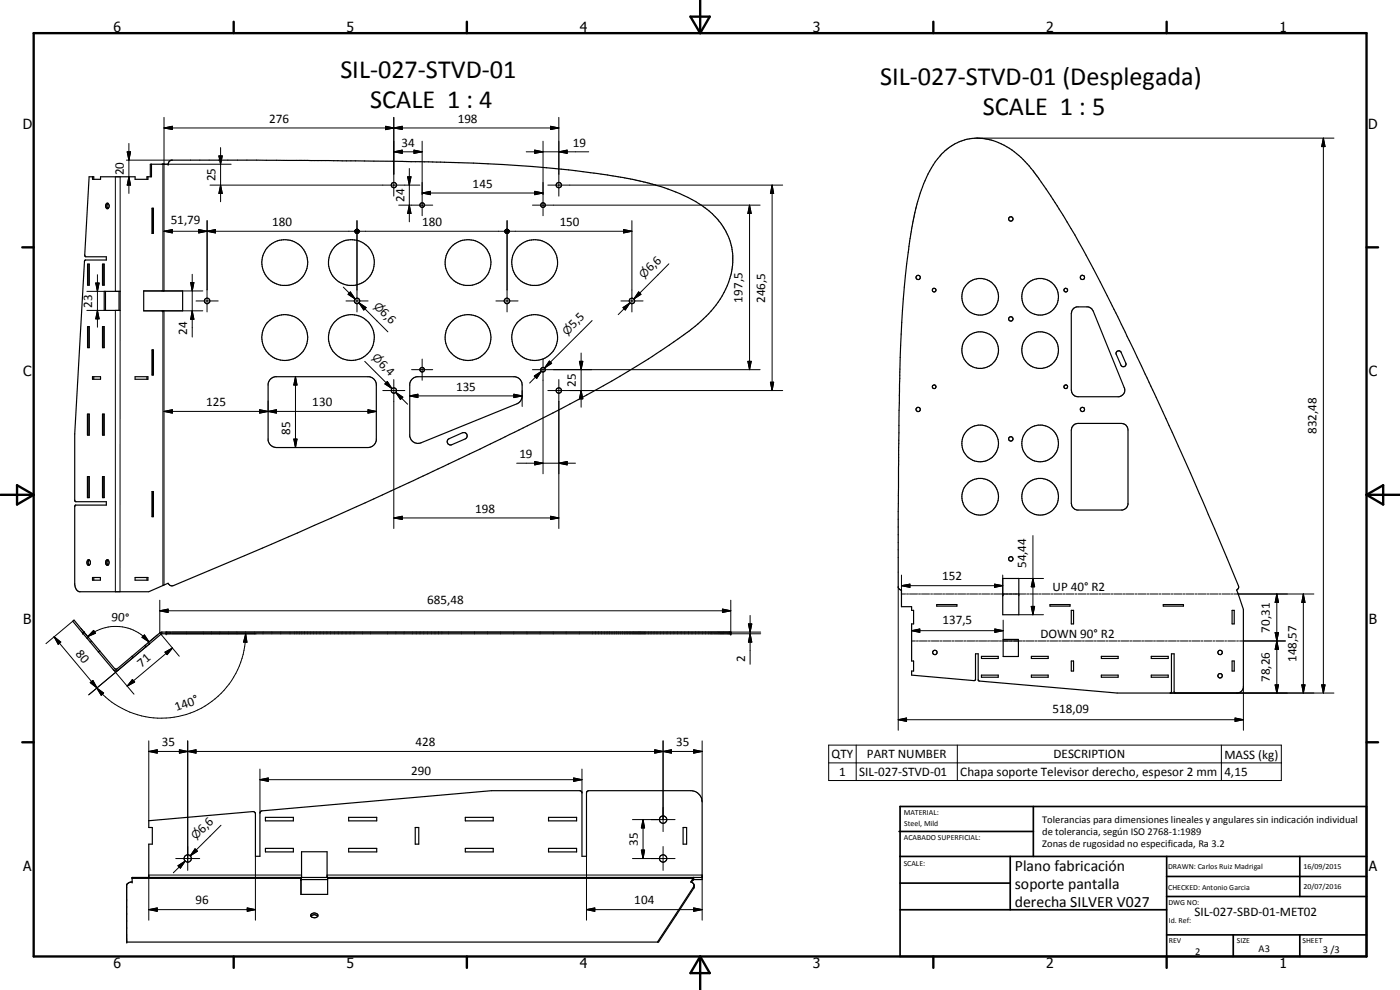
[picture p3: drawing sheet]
<svg xmlns="http://www.w3.org/2000/svg" width="420mm" height="297mm" viewBox="0 0 420 297" stroke-linecap="round" stroke-linejoin="round" font-family="sans-serif">
<g fill="none" stroke="#000" stroke-width=".35">
<path d="M27.8 53v.8h2.4v-.8h10.3v.8h3.9v-.8M45.1 53v-3.7h5.3l.4-.9 .7-.4 48.6 .2a949.6 949.6 0 0 1 59.6 1.8l10.9 1 8.8 1.1 7.5 1.2 6.3 1.3a54 54 0 0 1 17.9 7.4 19.3 19.3 0 0 1 8.8 16.7 25.4 25.4 0 0 1-9.6 17.7l-2.6 2.2a258.9 258.9 0 0 1-39.2 24l-14.1 7.1-21.4 10.3a1526.3 1526.3 0 0 1-59.6 26.7l-21.3 9h-1l-.7-.7-5.7 2.5h-20.9a2.26 2.26 0 0 1-1.4-2.1v-23.5l.2-.3h9.3v-1.1h-9.1l-.4-.3v-20l2.9-51.8 .3-.4h6.3v-1h-6.1l-.3-.2 1.2-23.8h1.4v.8M45.5 49.3v3.7h-1.4v.8M282.8 46l.4-.3a14.3 14.3 0 0 1 9.2-4.2 16.6 16.6 0 0 1 8.9 2.1 35.2 35.2 0 0 1 11.9 12.1 314.1 314.1 0 0 1 25.1 45.3l.6 1.2a1248.4 1248.4 0 0 1 22 48l10.8 25.6a.94 .94 0 0 1-.6 1.2l2.1 5.8v23.5l-.8 1.2-.9 .4h-19l-.1-11.7h-.8v11.5l-.3 .2h-16l-41.4-3.6-.3-.2v-7.9h-.8v7.8l-.4 .2-18.8-1.6v-1.3h.6v-3h-.6v-11.1h.6v-4.1h-.6v-1.1h-3.1v-5l-.6-.3-.3-.5 .3-55.3a392.1 392.1 0 0 1 2.7-45.2l1.8-11.1a44.8 44.8 0 0 1 7-16.9zM26.3 79.2h.5v6.4h-.5zM26.7 79.2v6.4M30.8 79.2h.5v6.4h-.5zM31.1 79.2v6.4M32 61.1l.1-.1a.81 .81 0 0 1 .7 .8 .81 .81 0 0 1-.7 .8l-.4-.6zM32.4 61a1.06 1.06 0 0 0 0 1.6M45.6 62.5h.4v7.5h-.4zM45.8 62.5v7.5"/>
<path d="M26.3 98h.5v6.3h-.5zM26.7 98v6.3M30.8 98h.5v6.3h-.5zM31.1 98v6.3M31.3 87.4h4.8v5.8l-4.8-.1zM31.7 87.4v5.7M35.7 87.4v5.7M43.1 87.3h11.7v6h-11.7zM322.2 92.5l1-.4h3.3l.9 .4 .7 .8 9.3 23a1.97 1.97 0 0 1-1.5 2.7h-12.4a2.02 2.02 0 0 1-2-1.9v-23.1l.1-.6zM27.8 113h2.4v.8h-2.4zM28.1 113v.8M40.5 113h3.9v.8h-3.9z"/>
<path d="M44.1 113v.8M45.6 105h.4v7.5h-.4zM45.8 105v7.5M81.1 113.9l1.5-.9h28.2a2.54 2.54 0 0 1 2.1 2.2v16.9a2.57 2.57 0 0 1-2.5 2.2h-27.4a2.57 2.57 0 0 1-2.5-2.2v-16.9zM123.6 113.9l1.5-.9h29.4a2.47 2.47 0 0 1 2.2 2.5v3.3a2.51 2.51 0 0 1-1.6 2.4l-28.7 11.6a2.5 2.5 0 0 1-3.4-1.9v-15.7zM335.2 105.4l.6-.2 .6 .3 1.5 3.4a.79 .79 0 0 1-.4 1.1 .79 .79 0 0 1-1.1-.4l-1.5-3.4zM26.2 124.2h.6v6.4h-.6zM26.7 124.2v6.4M30.8 124.2h.5v6.4h-.5zM31.1 124.2v6.4M134.4 131.9l4.4-2.1a1.01 1.01 0 0 1 1.3 .6 1.01 1.01 0 0 1-.5 1.3l-4 1.7a.99 .99 0 0 1-1.2-.3 .99 .99 0 0 1 0-1.2zM322.3 127.5l1.2-.5h13a1.94 1.94 0 0 1 2 2v22.4a2.05 2.05 0 0 1-1.6 1.6h-13.7l-.7-.2-.7-.7-.3-1.1v-22l.1-.6z"/>
<path d="M26.2 143h.6v6.3h-.6zM26.7 143v6.3M30.8 143h.5v6.3h-.5zM31.1 143v6.3M45.6 147.5h.4v7.5h-.4zM45.8 147.5v7.5M26.3 168.1l.1-.1a.81 .81 0 0 1 .8 .8 .81 .81 0 0 1-.8 .8 1.09 1.09 0 0 1-.1-1.5zM26.8 168a1.01 1.01 0 0 0 0 1.5M27.8 173.3h2.3v.8h-2.3zM28.1 173.3v.8M31.8 168.2a.55 .55 0 0 1 .8-.1 .55 .55 0 0 1 .2 .7l-.1 .4a.5 .5 0 0 1-.6 .4 .5 .5 0 0 1-.4-.6zM32.4 168a1.01 1.01 0 0 0 0 1.5"/>
<path d="M40.5 173.3h3.9v.8h-3.9zM44.1 173.3v.8M300.9 173.6h4.9v10.8h-4.9zM24.8 189.9h.1M24.8 189.9v.1M24.8 190l1.4 1.6M25.2 189.7l-3-3.6-.4 .3 3 3.5M25.2 189.7l1.3 1.6M25.2 189.7l-.4 .3M26.2 191.6l.9 1.1M26.5 191.3l-.3 .3M26.5 191.3l1 1.1"/>
<path d="M27.1 192.7l2.4 2.9M27.5 192.4l7.2 8.4 .4-.1 4.5-3.8M27.5 192.4l-.4 .3M29.5 195.6l4.5 5.4 .6 .3 .9-.2 4.4-3.8M29.9 195.3l-.4 .3M39.6 196.9l.3 .4M43.5 193.7l-3.9 3.2M43.5 193.7l.3 .4M43.8 194.1l-3.9 3.2M44.5 192.8l.4 .4M44.9 193.2l-1.1 .9M44.9 193.2l3.7-3h170.7v-.5h-170.7l-.6 .2-4.5 3.8"/>
<path d="M49.9 189.7v.5M281.1 181.4h6.1v.5h-6.1zM294.5 196.9h5.1v.7h-5.1zM301.1 191.9h4.5v5.1h-4.5zM309.5 196.9h5.1v.7h-5.1zM315.1 181.4h6v.5h-6zM321.5 198.3h.7v3h-.7zM321.5 183.1h.7v4.1h-.7zM330.5 196.9h5.1v.7h-5.1zM345.5 196.9h5.1v.7h-5.1zM349.1 181.4h6.1v.5h-6.1zM369.8 198.3h.6v3h-.6z"/>
<path d="M369.8 183.1h.6v4.1h-.6zM294.5 202.6h5.1v.6h-5.1zM309.5 202.6h5.1v.6h-5.1zM330.5 202.6h5.1v.6h-5.1zM345.5 202.6h5.1v.6h-5.1zM79.7 245.2h8.3v1.1h-8.3zM79.7 254.6h8.3v1h-8.3zM104.6 245.2h8.5v1.1h-8.5zM104.6 254.6h8.5v1h-8.5zM124.6 248.3h1.1v5h-1.1zM139.6 245.2h8.4v1.1h-8.4zM139.6 254.6h8.4v1h-8.4z"/>
<path d="M164.6 245.2h8.4v1.1h-8.4zM164.6 254.6h8.4v1h-8.4zM205 248.3h1.1v5h-1.1zM44.7 263.3v-10h1v-5h-1v-2l31.4-2.8 .6 .5v12.9h1.3v-12.9l.3-.6 .3-.1 68.9-6.1h26.5l.7 .5v19.2h1.3v-19l.2-.5 .5-.2h30.6a3.4 3.4 0 0 1 3.4 3.4v23.3h-2.6l-.1 .2M90.3 263.3v5.1h8v-5.1M90.3 263.9h8M90.5 263.3v-7.7h7.7v7.7M93.3 274.9a1.38 1.38 0 0 1 2.1 0M93.4 274.3a1.2 1.2 0 0 1 2 .4 1.16 1.16 0 0 1-1.2 .7 1.16 1.16 0 0 1-1-.9zM208 263.6l-.7 1 .2 .1M208 264.1l-.5 .6M208 263.6v.5"/>
<path d="M208.1 263.3l-.1 .3M208.2 263.3v.6M208.3 265.7l-11 17M210.7 263.3h-171v1.3l-.9 .2-.6 .4-.2 .4v17.1h159.6l10.6-16.2 .1-1-.8-.8"/>
<circle cx="118.2" cy="55.5" r=".79"/>
<circle cx="167.7" cy="55.5" r=".8"/>
<circle cx="85.4" cy="78.8" r="6.9"/>
<circle cx="105.5" cy="78.8" r="6.9"/>
<circle cx="126.7" cy="61.5" r=".68"/>
<circle cx="140.4" cy="78.8" r="6.9"/>
<circle cx="160.5" cy="78.8" r="6.9"/>
<circle cx="163" cy="61.6" r=".7"/>
<circle cx="303.4" cy="65.7" r=".66"/>
<circle cx="62.2" cy="90.3" r=".83"/>
<circle cx="107.2" cy="90.3" r=".82"/>
<circle cx="152.2" cy="90.3" r=".83"/>
<circle cx="189.7" cy="90.3" r=".83"/>
<circle cx="275.6" cy="83.3" r=".64"/>
<circle cx="280.3" cy="87" r=".56"/>
<circle cx="294.1" cy="89.1" r="5.5"/>
<circle cx="303.4" cy="95.7" r=".66"/>
<circle cx="312.2" cy="89.1" r="5.5"/>
<circle cx="319.9" cy="87" r=".55"/>
<circle cx="324.9" cy="83.2" r=".66"/>
<circle cx="85.4" cy="101.3" r="6.9"/>
<circle cx="105.4" cy="101.3" r="6.9"/>
<circle cx="118.2" cy="117.2" r=".81"/>
<circle cx="126.7" cy="110.9" r=".68"/>
<circle cx="140.5" cy="101.3" r="6.9"/>
<circle cx="160.4" cy="101.3" r="6.9"/>
<circle cx="163" cy="110.9" r=".71"/>
<circle cx="167.7" cy="117.2" r=".81"/>
<circle cx="280.3" cy="116" r=".55"/>
<circle cx="294.2" cy="105" r="5.5"/>
<circle cx="312.2" cy="105" r="5.5"/>
<circle cx="319.9" cy="116" r=".56"/>
<circle cx="275.6" cy="122.9" r=".64"/>
<circle cx="294.1" cy="133" r="5.5"/>
<circle cx="303.4" cy="131.7" r=".65"/>
<circle cx="312.2" cy="133.1" r="5.5"/>
<circle cx="324.9" cy="122.9" r=".63"/>
<circle cx="294.1" cy="149" r="5.5"/>
<circle cx="312.2" cy="149" r="5.5"/>
<circle cx="303.4" cy="167.7" r=".66"/>
<circle cx="280.6" cy="195.8" r=".65"/>
<circle cx="366.2" cy="195.8" r=".65"/>
<circle cx="366.2" cy="202.8" r=".67"/>
<circle cx="56.3" cy="257.6" r="1.1"/>
<circle cx="199" cy="245.9" r="1.11"/>
<circle cx="199" cy="257.6" r="1.09"/>
</g>
<g fill="none" stroke="#000" stroke-width=".3">
<path d="M49.2 38.4l2.5-.5v1zM49.2 35.2v52.1M49.2 38.4h118.5M115.7 37.9l2.5 .5-2.5 .5zM118.2 38.4l2.5-.5v1zM118.2 35.2v23.6M165.2 37.9l2.5 .5-2.5 .5zM167.7 35.2v23.6M34.6 53v34.4M36.1 53v34.4M37.9 48h13.8M38.2 45.6h1l-.5 2.4z"/>
<path d="M38.7 53l.5 2.5h-1zM38.7 43.1v14.9M63 55.5h63M65.7 46.8h1l-.5 2.5zM66.2 55.5l.5 2.5h-1zM66.2 44.3v16.2M69.4 49.3h-20.5v38M118.2 45.6l2.5-.6v1zM118.2 45.6h8.5M122.3 53h1l-.5 2.5zM122.8 50.5v16M124.2 45l2.5 .6-2.5 .4z"/>
<path d="M126.7 57.9l2.5-.5v1zM126.7 42.4v22.3M126.7 57.9h36.3M157.9 45.6h18.8M160.5 57.4l2.5 .5-2.5 .5zM160.5 45l2.5 .6-2.5 .4zM163 42.4v22.3M164.4 55.5h70.5M167.7 45.6l2.5-.6v1zM231.7 55.5l.5 2.5h-1zM231.7 55.5v61.7M293.1 41.4h107.2"/>
<path d="M397.2 41.4l.5 2.6h-1zM397.2 41.4v166.5M49.2 69.4l2.5-.5v1zM49.2 69.4h57.3M59.6 68.9l2.6 .5-2.6 .5zM59.6 68.9l5.1 1v-1l-5.1 1zM62.1 69.4l2.6-.5v1zM62.1 66.2v27.4M62.2 66.2v20.8M106.5 69.3l1.3 .1-1.3 .1zM106.5 69.5l1.3-.1-1.2 .2zM106.5 69.4l.1 .4z"/>
<path d="M106.5 69.4l.3 .5zM106.5 69.4l.4 .6zM106.5 69.4l.6 .6zM106.5 69.4l.8 .6zM106.5 69.4l1 .5-.2 .1zM106.5 69.4l1.1 .4-.1 .1zM106.5 69.4l1.2 .2-.1 .2zM106.5 69.4l1.3 .1-.1 .1zM106.5 69.4l1.3-.1v.2zM106.5 69.4l1.2-.3 .1 .2zM106.5 69.4l1.1-.4 .1 .1zM106.5 69.4l1-.6 .1 .2z"/>
<path d="M106.5 69.4l1-.6zM106.6 69.1l1.2 .3-1.3-.1zM106.6 69.6l1.2-.2-1.1 .4zM106.6 69.2l-.1 .2zM106.6 69l.2-.1-.3 .5zM106.6 69l-.1 .4zM106.7 69l.1-.2 1 .6zM106.7 69l1.1 .4-1.2-.3zM106.7 69.8l1.1-.4-1 .5zM106.8 68.9l.1-.1-.4 .6zM106.8 68.8l1 .6zM106.8 69.9l1-.5-.8 .6z"/>
<path d="M106.9 68.8l.2-.1-.6 .7zM107 68.8l.2-.1 .6 .7zM107 70l.8-.6zM107.1 68.7l.2 .1-.8 .6zM107.1 66.2v27.4M107.2 68.7l.6 .7zM107.4 68.8l.4 .6zM107.5 68.9l.3 .5zM107.6 69l.2 .4zM107.8 69.4l-.6 .6zM107.8 69.4l-.4 .6zM107.8 69.4l-.3 .5z"/>
<path d="M107.8 69.4l-.2 .4zM107.8 69.4v.2zM107.8 69.4h43.7M119.7 61.6h10.2M122.8 61.6l.5 2.5h-1zM151.5 69.3l1.3 .1-1.3 .1zM151.5 69.5l1.3-.1-1.2 .2zM151.5 69.4l.1 .4zM151.5 69.4l.3 .5zM151.5 69.4l.4 .6zM151.5 69.4l.6 .6zM151.5 69.4l.8 .6z"/>
<path d="M151.5 69.4l1 .5-.2 .1zM151.5 69.4l1.1 .4-.1 .1zM151.5 69.4l1.2 .2-.1 .2zM151.5 69.4l1.3 .1-.1 .1zM151.5 69.4l1.3-.1v.2zM151.5 69.4l1.2-.3 .1 .2zM151.5 69.4l1.1-.4 .1 .1zM151.5 69.4l1-.6 .1 .2zM151.5 69.4l1-.6zM151.5 69.2v.2zM151.6 69.1l1.2 .3-1.3-.1zM151.6 69.6l1.2-.2-1.1 .4z"/>
<path d="M151.6 69l.2-.1-.3 .5zM151.6 69l-.1 .4zM151.7 69l1.1 .4-1.2-.3zM151.7 69.8l1.1-.4-1 .5zM151.8 68.9l.1-.1-.4 .6zM151.8 68.8l1 .6zM151.8 68.8l1 .6-1.1-.4zM151.8 69.9l1-.5-.8 .6zM151.9 68.8l.2-.1-.6 .7zM152 68.8l.2-.1 .6 .7zM152 70l.8-.6zM152.1 68.7l.2 .1-.8 .6z"/>
<path d="M152.2 66.2v27.4M152.2 68.7l.6 .7zM152.4 68.8l.4 .6zM152.6 68.9l.2 .5zM152.7 69l.1 .4zM152.8 69.4l-.6 .6zM152.8 69.4l-.4 .6zM152.8 69.4l-.2 .5zM152.8 69.4l-.1 .4zM152.8 69.4l-.1 .2zM152.8 69.4h36.8M159.8 61.6h68.3"/>
<path d="M187.1 68.9l2.5 .5-2.5 .5zM189.6 66.2v27.4M200.7 79.2l-10.5 10.5M224.9 61.6l.6 2.5h-1.1zM224.9 61.6v49.3M26.1 93.1h5.2M26.1 87.4h5.2M28.7 84.9h1l-.5 2.5zM29.2 93.1l.5 2.6h-1zM29.2 82.4v15.8M34.6 93.1v84.4M36.1 93.2l-.1 84.3"/>
<path d="M43.1 87.3h17.8M43.1 93.3h17.8M48.9 93.3v82.4M49.2 93.3v82.2M57.2 84.8h1l-.5 2.5zM57.7 93.3l.5 2.5h-1zM57.7 82.3v18.8M58.8 90.3h6.7M103 86.1l3.6 3.6M103.8 90.3h6.7M105.1 87.6l1.5 2.1-2.1-1.4zM107.7 90.8l2.2 1.5-.7 .7z"/>
<path d="M107.7 90.8l1.8 1.8M107.7 90.8l8.7 8.8M148.8 90.3h6.7M177.7 96.2l-14.3 14.2M186.3 90.3h6.7M187 92.3l2-1.4-1.3 2.1zM189 90.9l-3.5 3.5M191.7 87.6l.7 .7-2.2 1.4zM88.7 113l.4 2.5h-.9zM88.7 113v21.3M109.5 108.4l8.1 8.2M114.9 117.2h6.6"/>
<path d="M115.5 115.2l.7-.7 1.4 2.1zM115.9 114.9l1.7 1.7M116.2 114.5l1.4 2.1-2.1-1.4zM118.2 113.9v44.7M118.8 117.7l2.1 1.5-.7 .6zM118.8 117.7l3.5 3.6M123 118.8l2.4-.5v1zM123 118.8h33.7M123.5 110.9h6.4M126.7 107.7v6.4M154.2 118.3l2.5 .5-2.5 .5zM156.7 117.2v4.8"/>
<path d="M159.8 110.9h68.3M160.3 112.8l2.2-1.4-1.4 2.1zM162.5 111.4l-3.5 3.5M163 107.7v34.5M164.4 117.2h70.5M164.9 108.3l.7 .7-2.2 1.4zM165.2 108.7l-1.8 1.7M167.7 113.9v44.7M173.9 108.4h1l-.5 2.5zM174.4 117.2l.5 2.5h-1zM174.4 105.9v16.3M224.4 108.4h1.1l-.6 2.5z"/>
<path d="M231.2 114.7h1l-.5 2.5zM49.2 123.4l2.5-.5v1.1zM49.2 123.4h63.7M77.9 122.9l2.6 .5-2.6 .6zM80.5 123.4l2.5-.5v1.1zM80.5 120.3v3.3M88.2 131.7h.9l-.4 2.6zM110.4 122.9l2.5 .5-2.5 .6zM155.1 139h17.6M160.5 138.5l2.5 .5-2.5 .5zM167.7 139l2.5-.5v1zM118.2 155.4l2.5-.5v1z"/>
<path d="M118.2 155.4h49.5M165.2 154.9l2.5 .5-2.5 .5zM269.6 176.1v43M270.5 175.7l2.6-.4v.9zM270.5 178.2h1.3M270.5 175.7h30.4M270.5 172.6v5.8M272.1 178.2h.6M273 178.2h2.4M275.7 178.2h.6M276.6 178.2h2.4M279.3 178.2h.6"/>
<path d="M280.2 178.2h2.4M282.9 178.2h.6M283.8 178.2h2.4M286.5 178.2h.6M287.4 178.2h2.4M290.1 178.2h.6M291 178.2h2.4M293.7 178.2h.6M294.6 178.2h2.4M297.3 178.2h.6M298.2 178.2h2.4M298.5 175.3l2.4 .4-2.4 .5z"/>
<path d="M300.9 178.2h6.9M300.9 172.6v6.2M305.8 173.6h7.4M308.1 178.2h.7M309.1 178.2h2.4M310 173.6l.5 2.5h-1zM310 160.7v23.7M311.7 178.2h.7M312.7 178.2h2.4M315.4 178.2h.6M316.3 178.2h2.4M319 178.2h.6"/>
<path d="M319.9 178.2h2.4M322.6 178.2h.6M323.5 178.2h2.4M326.2 178.2h.6M327.1 178.2h2.4M329.8 178.2h.6M330.7 178.2h2.4M333.4 178.2h.6M334.3 178.2h2.4M337 178.2h.6M337.9 178.2h2.4M340.6 178.2h.6"/>
<path d="M341.5 178.2h2.4M344.2 178.2h.6M345.1 178.2h2.4M347.8 178.2h.6M348.8 178.2h2.3M351.4 178.2h.7M352.4 178.2h2.3M355 178.2h.7M356 178.2h2.3M358.7 178.2h.6M359.6 178.2h2.4M362.3 178.2h.6"/>
<path d="M363.2 178.2h2.4M365.9 178.2h.6M366.8 178.2h2.4M369.5 178.2h.6M370.4 178.2h23.9M383.2 178.2l.5 2.6h-1zM383.2 178.2v29.7M391.1 178.2l.6 2.6h-1zM391.1 178.2v29.7M16.2 191.1l2 1.6-.7 .6zM16.2 191.1l12.9 15.3M21.8 186.4l-8 6.7"/>
<path d="M24.3 188.6l2.2 2.7M25.1 189.5l-.4 .4M25.2 189.7l-.4 .3M26.3 191a13.1 13.1 0 0 1 18.4 1.6M28.1 189.1l.5 .9-2.3 1zM42.6 191.2l.7-.7 1.4 2.1zM43.3 190.5l1.4 2.1-2.1-1.4zM44.9 193.2l-18.3 15.3M47.2 190.5l-2.7 2.3M48 183.3l2.4-.5v1zM48 180.1v9.8l5.8 7M48 183.3h171.3"/>
<path d="M48.6 189.7v.5M49.5 195.7l2.3-1.3-1.6 2zM51.1 189.7v.5M51.5 190.2h25.4M51.5 189.7h176.8M51.8 194.4l-13.6 11.5M73.7 190.2l.4 2.5h-1zM73.7 190.2a25.3 25.3 0 0 1-16.6 23.8 25.3 25.3 0 0 1-28.1-7.6M216.8 182.8l2.5 .5-2.5 .5zM219.3 190.2h9M219.3 180.1v9.6M224.6 187.2h1l-.5 2.5z"/>
<path d="M225.1 190.2l.5 2.5h-1zM225.1 184.7v14.6M273.6 189.2l2.4-.5v1zM273.6 192.3h1.1M273.6 189.2h27.5M275 192.3h.6M275.9 192.3h2.4M278.6 192.3h.6M279.5 192.3h2.3M282.1 192.3h.6M283 192.3h2.4M285.7 192.3h.6"/>
<path d="M286.6 192.3h2.4M289.3 192.3h.5M290.1 192.3h2.5M292.8 192.3h.6M293.7 192.3h2.4M296.4 192.3h.6M297.3 192.3h2.4M298.6 188.7l2.5 .5-2.5 .5zM299.9 192.3h.7M300.8 192.3h6M301.1 186.1v5.8M305.8 184.4h7.4"/>
<path d="M307 192.3h.7M307.9 192.3h2.4M309.5 181.9h1l-.5 2.5zM310.6 192.3h.6M311.5 192.3h2.4M314.2 192.3h.6M315.1 192.3h2.3M317.7 192.3h.6M318.6 192.3h2.4M321.3 192.3h.6M322.2 192.3h2.4M324.9 192.3h.5"/>
<path d="M325.7 192.3h2.4M328.4 192.3h.6M329.3 192.3h2.4M332 192.3h.6M332.9 192.3h2.3M335.5 192.3h.6M336.4 192.3h2.4M339.1 192.3h.6M340 192.3h2.3M342.6 192.3h.6M343.5 192.3h2.4M346.2 192.3h.6"/>
<path d="M347.1 192.3h2.4M349.7 192.3h.6M350.6 192.3h2.4M353.3 192.3h.6M354.2 192.3h2.4M356.9 192.3h.6M357.7 192.3h2.4M360.4 192.3h.6M361.3 192.3h2.4M364 192.3h.6M364.9 192.3h2.3M367.6 192.3h.5"/>
<path d="M368.5 192.3h2.3M371.1 192.3h.6M372 192.3h13.8M382.7 189.8h1l-.5 2.5zM382.7 189.8h1l-1 5h1zM383.2 192.3l.5 2.5h-1zM27.1 204.8l.8-.6 1.2 2.2zM29 206.4l2.1 1.5-.7 .7zM34 201l6.2 7.3M39.7 203.9l.7 .7-2.2 1.3zM269.6 215.9l2.5-.5v1.1zM269.6 215.9h103.6"/>
<path d="M351.2 207.9h49.1M370.7 215.4l2.5 .5-2.5 .6zM373.2 206v13.1M382.7 205.5h1l-.5 2.4zM390.7 205.5h1l-.6 2.4zM396.7 205.5h1l-.5 2.4zM44.7 225.5l2.5-.5v1zM44.7 225.5h166M44.7 222.3v24M53.8 225l2.5 .5-2.5 .5zM53.8 225l5 1v-1l-5 1zM56.3 225.5l2.5-.5v1z"/>
<path d="M56.3 222.3v38.9M78 233.9l2.5-.5v1zM78 233.9h96.7M78 230.8v13.2M172.2 233.4l2.5 .5-2.5 .5zM174.7 230.8v7.1M196.5 225l2.5 .5-2.5 .5zM196.5 225l5 1v-1l-5 1zM199 225.5l2.5-.5v1zM199 222.3v27.2M208.2 225l2.5 .5-2.5 .5zM210.7 222.3v18.3"/>
<path d="M248.7 223.6h135.8v10.6h-135.8zM248.7 228.9h135.8M257 223.6v10.6M287.3 223.6v10.6M366.6 223.6v10.6M52.7 257.6h7.2M53.4 259.8l2.2-1.4-1.5 2.1zM55.6 258.4l-3.6 3.5M58.5 254.7l.8 .7-2.2 1.4zM58.9 255l-1.8 1.8M66.3 247.6l-9.2 9.2M76.7 256.9v19.2"/>
<path d="M176 256.9v19.2M189.8 245.9h12.8M189.8 257.6h12.8M192.5 255.1h1l-.5 2.5zM193 245.9l.5 2.5h-1zM193 245.9v11.7M199 254v7.2M39.7 263.6h50.6M44.7 272.9l2.5-.5v1zM44.7 272.9h32M74.2 272.4l2.5 .5-2.5 .5zM90.5 262.6h-45.8v13.5"/>
<path d="M98.2 262.6h112.5v13.5M98.3 263.6h109.7M176 272.9l2.5-.5v1zM176 272.9h34.7M208.2 272.4l2.5 .5-2.5 .5zM208.2 266v.5"/>
</g>
<g fill="#000">
<circle cx="50.4" cy="49.3" r=".18"/>
<circle cx="48.9" cy="93.3" r=".18"/>
<circle cx="270.5" cy="177" r=".18"/>
<circle cx="300.9" cy="178.4" r=".18"/>
<circle cx="305.8" cy="178.4" r=".18"/>
<circle cx="24.8" cy="190" r=".18"/>
<circle cx="25.2" cy="189.7" r=".18"/>
<circle cx="49.9" cy="190.2" r=".18"/>
<circle cx="49.9" cy="189.7" r=".18"/>
<circle cx="219.3" cy="190.2" r=".18"/>
<circle cx="219.3" cy="189.7" r=".18"/>
<circle cx="39.7" cy="264.6" r=".18"/>
<circle cx="39.7" cy="263.3" r=".18"/>
<circle cx="90.3" cy="263.9" r=".18"/>
<circle cx="90.3" cy="263.3" r=".18"/>
<circle cx="98.3" cy="263.3" r=".18"/>
<circle cx="38" cy="282.7" r=".18"/>
</g>
<g fill="none" stroke="#000" stroke-width=".71">
<path d="M10.1 9.9h400v277.1h-400zM70.1 6.5v3.4M140.1 6.5v3.4M207.2 5h5.8l-2.9 4.9zM210.1 0v9.9M280.1 6.5v3.4M350.1 6.5v3.4M6.7 74.2h3.4M410.1 74.2h3.5M.1 148.5h10M5.1 145.6l5 2.9-5 2.9zM410.1 148.5h10"/>
<path d="M410.1 148.5l5-2.9v5.8zM6.7 222.7h3.4M410.1 222.7h3.5M70.1 287v3.4M140.1 287v3.4M210.1 287v10M210.1 287l2.9 5h-5.8zM280.1 287v3.4M350.1 287v3.4"/>
</g>
<g fill="none" stroke="#000" stroke-width=".51">
<path d="M269.8 249.5h40.3M270.1 242h140v45h-140zM270.1 257h140M303.2 257v16M310.1 242v15M350.1 257v30M390.1 257v12M270.1 265h33.1M270.1 273h80M350.1 269h60M350.1 263h60M350.1 280.5h60"/>
<path d="M370.1 280.5v6.5M390.1 280.5v6.5"/>
</g>
<g fill="#000">
<path d="M49.2 38.4l2.5-.5v1zM115.7 37.9l2.5 .5-2.5 .5zM118.2 38.4l2.5-.5v1zM165.2 37.9l2.5 .5-2.5 .5zM38.2 45.6h1l-.5 2.4zM38.7 53l.5 2.5h-1zM65.7 46.8h1l-.5 2.5zM66.2 55.5l.5 2.5h-1zM118.2 45.6l2.5-.6v1zM122.3 53h1l-.5 2.5zM124.2 45l2.5 .6-2.5 .4zM126.7 57.9l2.5-.5v1z"/>
<path d="M160.5 57.4l2.5 .5-2.5 .5zM160.5 45l2.5 .6-2.5 .4zM167.7 45.6l2.5-.6v1zM231.7 55.5l.5 2.5h-1zM397.2 41.4l.5 2.6h-1zM49.2 69.4l2.5-.5v1zM59.6 68.9l2.6 .5-2.6 .5zM62.1 69.4l2.6-.5v1zM106.5 69.4l.1 .4zM106.5 69.4l.3 .5zM106.5 69.4l.4 .6zM106.5 69.4l.6 .6z"/>
<path d="M106.5 69.4l.8 .6zM106.5 69.4l1 .5-.2 .1zM106.5 69.4l1.1 .4-.1 .1zM106.5 69.4l1.2 .2-.1 .2zM106.5 69.4l1.3 .1-.1 .1zM106.5 69.4l1.3-.1v.2zM106.5 69.4l1.2-.3 .1 .2zM106.5 69.4l1.1-.4 .1 .1zM106.5 69.4l1-.6 .1 .2zM106.5 69.4l1-.6zM107.1 68.7l.2 .1-.8 .6zM106.9 68.8l.2-.1-.6 .7z"/>
<path d="M106.8 68.9l.1-.1-.4 .6zM106.6 69l.2-.1-.3 .5zM106.6 69l-.1 .4zM106.6 69.2l-.1 .2zM107.6 69l.2 .4zM107.5 68.9l.3 .5zM107.4 68.8l.4 .6zM107.2 68.7l.6 .7zM107 68.8l.2-.1 .6 .7zM106.8 68.8l1 .6zM106.7 69l.1-.2 1 .6zM106.7 69l1.1 .4-1.2-.3z"/>
<path d="M106.6 69.1l1.2 .3-1.3-.1zM106.5 69.3l1.3 .1-1.3 .1zM106.5 69.5l1.3-.1-1.2 .2zM106.6 69.6l1.2-.2-1.1 .4zM106.7 69.8l1.1-.4-1 .5zM106.8 69.9l1-.5-.8 .6zM107 70l.8-.6zM107.8 69.4l-.6 .6zM107.8 69.4l-.4 .6zM107.8 69.4l-.3 .5zM107.8 69.4l-.2 .4zM107.8 69.4v.2z"/>
<path d="M122.8 61.6l.5 2.5h-1zM151.5 69.4l.1 .4zM151.5 69.4l.3 .5zM151.5 69.4l.4 .6zM151.5 69.4l.6 .6zM151.5 69.4l.8 .6zM151.5 69.4l1 .5-.2 .1zM151.5 69.4l1.1 .4-.1 .1zM151.5 69.4l1.2 .2-.1 .2zM151.5 69.4l1.3 .1-.1 .1zM151.5 69.4l1.3-.1v.2zM151.5 69.4l1.2-.3 .1 .2z"/>
<path d="M151.5 69.4l1.1-.4 .1 .1zM151.5 69.4l1-.6 .1 .2zM151.5 69.4l1-.6zM152.1 68.7l.2 .1-.8 .6zM151.9 68.8l.2-.1-.6 .7zM151.8 68.9l.1-.1-.4 .6zM151.6 69l.2-.1-.3 .5zM151.6 69l-.1 .4zM151.5 69.2v.2zM152.7 69l.1 .4zM152.6 68.9l.2 .5zM152.4 68.8l.4 .6z"/>
<path d="M152.2 68.7l.6 .7zM152 68.8l.2-.1 .6 .7zM151.8 68.8l1 .6zM151.8 68.8l1 .6-1.1-.4zM151.7 69l1.1 .4-1.2-.3zM151.6 69.1l1.2 .3-1.3-.1zM151.5 69.3l1.3 .1-1.3 .1zM151.5 69.5l1.3-.1-1.2 .2zM151.6 69.6l1.2-.2-1.1 .4zM151.7 69.8l1.1-.4-1 .5zM151.8 69.9l1-.5-.8 .6zM152 70l.8-.6z"/>
<path d="M152.8 69.4l-.6 .6zM152.8 69.4l-.4 .6zM152.8 69.4l-.2 .5zM152.8 69.4l-.1 .4zM152.8 69.4l-.1 .2zM187.1 68.9l2.5 .5-2.5 .5zM224.9 61.6l.6 2.5h-1.1zM28.7 84.9h1l-.5 2.5zM29.2 93.1l.5 2.6h-1zM57.2 84.8h1l-.5 2.5zM57.7 93.3l.5 2.5h-1zM105.1 87.6l1.5 2.1-2.1-1.4z"/>
<path d="M107.7 90.8l2.2 1.5-.7 .7zM187 92.3l2-1.4-1.3 2.1zM191.7 87.6l.7 .7-2.2 1.4zM88.7 113l.4 2.5h-.9zM116.2 114.5l1.4 2.1-2.1-1.4zM118.8 117.7l2.1 1.5-.7 .6zM123 118.8l2.4-.5v1zM154.2 118.3l2.5 .5-2.5 .5zM160.3 112.8l2.2-1.4-1.4 2.1zM164.9 108.3l.7 .7-2.2 1.4zM173.9 108.4h1l-.5 2.5zM174.4 117.2l.5 2.5h-1z"/>
<path d="M224.4 108.4h1.1l-.6 2.5zM231.2 114.7h1l-.5 2.5zM49.2 123.4l2.5-.5v1.1zM77.9 122.9l2.6 .5-2.6 .6zM80.5 123.4l2.5-.5v1.1zM88.2 131.7h.9l-.4 2.6zM110.4 122.9l2.5 .5-2.5 .6zM160.5 138.5l2.5 .5-2.5 .5zM167.7 139l2.5-.5v1zM118.2 155.4l2.5-.5v1zM165.2 154.9l2.5 .5-2.5 .5zM270.5 175.7l2.6-.4v.9z"/>
<path d="M298.5 175.3l2.4 .4-2.4 .5zM310 173.6l.5 2.5h-1zM16.2 191.1l2 1.6-.7 .6zM28.1 189.1l.5 .9-2.3 1zM43.3 190.5l1.4 2.1-2.1-1.4zM49.5 195.7l2.3-1.3-1.6 2zM48 183.3l2.4-.5v1zM73.7 190.2l.4 2.5h-1zM216.8 182.8l2.5 .5-2.5 .5zM224.6 187.2h1l-.5 2.5zM225.1 190.2l.5 2.5h-1zM273.6 189.2l2.4-.5v1z"/>
<path d="M298.6 188.7l2.5 .5-2.5 .5zM309.5 181.9h1l-.5 2.5zM382.7 189.8h1l-.5 2.5zM383.2 192.3l.5 2.5h-1zM383.2 178.2l.5 2.6h-1zM391.1 178.2l.6 2.6h-1zM27.1 204.8l.8-.6 1.2 2.2zM29 206.4l2.1 1.5-.7 .7zM39.7 203.9l.7 .7-2.2 1.3zM269.6 215.9l2.5-.5v1.1zM370.7 215.4l2.5 .5-2.5 .6zM382.7 205.5h1l-.5 2.4z"/>
<path d="M390.7 205.5h1l-.6 2.4zM396.7 205.5h1l-.5 2.4zM44.7 225.5l2.5-.5v1zM53.8 225l2.5 .5-2.5 .5zM56.3 225.5l2.5-.5v1zM78 233.9l2.5-.5v1zM172.2 233.4l2.5 .5-2.5 .5zM196.5 225l2.5 .5-2.5 .5zM199 225.5l2.5-.5v1zM208.2 225l2.5 .5-2.5 .5zM58.5 254.7l.8 .7-2.2 1.4zM192.5 255.1h1l-.5 2.5z"/>
<path d="M193 245.9l.5 2.5h-1zM44.7 272.9l2.5-.5v1zM53.4 259.8l2.2-1.4-1.5 2.1zM74.2 272.4l2.5 .5-2.5 .5zM176 272.9l2.5-.5v1zM208.2 272.4l2.5 .5-2.5 .5z"/>
</g>
<g font-size="7.9">
<text x="102.1" y="23.5">SIL-027-STVD-01</text>
<text x="264.1" y="25.6">SIL-027-STVD-01 (Desplegada)</text>
<text x="111.1" y="32.5">SCALE 1 : 4</text>
<text x="295" y="34.6">SCALE 1 : 5</text>
</g>
<g font-size="4.7">
<text x="304.6" y="261.2">Plano fabricación</text>
<text x="304.6" y="266.6">soporte pantalla</text>
<text x="304.6" y="272">derecha SILVER V027</text>
</g>
<g font-size="4.2">
<text x="34" y="9.6">6</text>
<text x="104" y="9.6">5</text>
<text x="174" y="9.6">4</text>
<text x="244" y="9.6">3</text>
<text x="314" y="9.6">2</text>
<text x="384" y="9.6">1</text>
<text x="6.8" y="38.7">D</text>
<text x="410.6" y="38.7">D</text>
<text x="7" y="112.9">C</text>
<text x="410.8" y="112.9">C</text>
<text x="7" y="187.1">B</text>
<text x="410.8" y="187.1">B</text>
<text x="7" y="261.4">A</text>
<text x="410.8" y="261.4">A</text>
<text x="34" y="290.4">6</text>
<text x="104" y="290.4">5</text>
<text x="174" y="290.4">4</text>
<text x="244" y="290.4">3</text>
<text x="314" y="290.4">2</text>
<text x="384" y="290.4">1</text>
</g>
<g font-size="3.9">
<text x="80.8" y="36.9">276</text>
<text x="137.4" y="36.9">198</text>
<text x="120.5" y="44">34</text>
<text x="171.9" y="44">19</text>
<text x="37.2" y="52.5" transform="rotate(-90 37.2 52.5)">20</text>
<text x="64.6" y="54.4" transform="rotate(-90 64.6 54.4)">25</text>
<text x="141.8" y="56.4">145</text>
<text x="121.4" y="60.6" transform="rotate(-90 121.4 60.6)">24</text>
<text x="51.3" y="67.4">51,79</text>
<text x="81.7" y="67.9">180</text>
<text x="126.7" y="67.9">180</text>
<text x="168" y="67.9">150</text>
<text x="195.2" y="81.7" transform="rotate(-45 195.2 81.7)">6,6</text>
<text x="27.7" y="92.3" transform="rotate(-90 27.7 92.3)">23</text>
<text x="113.9" y="94" transform="rotate(45 113.9 94)">6,6</text>
<text x="222.9" y="90.8" transform="rotate(-90 222.9 90.8)">197,5</text>
<text x="229.6" y="90.8" transform="rotate(-90 229.6 90.8)">246,5</text>
<text x="56.2" y="100.4" transform="rotate(-90 56.2 100.4)">24</text>
<text x="172.2" y="98.8" transform="rotate(-45 172.2 98.8)">5,5</text>
<text x="113.5" y="109.4" transform="rotate(45 113.5 109.4)">6,4</text>
<text x="136.9" y="117.3">135</text>
<text x="172.8" y="116.1" transform="rotate(-90 172.8 116.1)">25</text>
<text x="61.8" y="121.9">125</text>
<text x="93.7" y="121.9">130</text>
<text x="87.1" y="130.4" transform="rotate(-90 87.1 130.4)">85</text>
<text x="395.1" y="130.2" transform="rotate(-90 395.1 130.2)">832,48</text>
<text x="155.9" y="137.5">19</text>
<text x="142.6" y="153.8">198</text>
<text x="307.9" y="170.4" transform="rotate(-90 307.9 170.4)">54,44</text>
<text x="282.8" y="174.2">152</text>
<text x="315.9" y="177.5">UP 40° R2</text>
<text x="128.2" y="181.2">685,48</text>
<text x="33.4" y="186.2" transform="rotate(5 33.4 186.2)">90°</text>
<text x="282.8" y="187.2">137,5</text>
<text x="312.2" y="191.5">DOWN 90° R2</text>
<text x="381.1" y="189.8" transform="rotate(-90 381.1 189.8)">70,31</text>
<text x="22.6" y="196.2" transform="rotate(50 22.6 196.2)">80</text>
<text x="42.5" y="200.3" transform="rotate(-40 42.5 200.3)">71</text>
<text x="223.6" y="198.5" transform="rotate(-90 223.6 198.5)">2</text>
<text x="389.1" y="198.6" transform="rotate(-90 389.1 198.6)">148,57</text>
<text x="381.1" y="204.6" transform="rotate(-90 381.1 204.6)">78,26</text>
<text x="53" y="213.4" transform="rotate(-20 53 213.4)">140°</text>
<text x="315.9" y="213.9">518,09</text>
<text x="48.5" y="223.9">35</text>
<text x="124.7" y="223.9">428</text>
<text x="202.9" y="223.9">35</text>
<text x="249.6" y="227.5">QTY</text>
<text x="260.2" y="227.5">PART NUMBER</text>
<text x="316.2" y="227.5">DESCRIPTION</text>
<text x="367.4" y="227.6">MASS (kg)</text>
<text x="123.4" y="232.4">290</text>
<text x="251.8" y="232.8">1</text>
<text x="257.9" y="232.8">SIL-027-STVD-01</text>
<text x="288.2" y="232.9">Chapa soporte Televisor derecho, espesor 2 mm</text>
<text x="367.4" y="232.8">4,15</text>
<text x="60.8" y="250.2" transform="rotate(-45 60.8 250.2)">6,6</text>
<text x="191.5" y="253.7" transform="rotate(-90 191.5 253.7)">35</text>
<text x="58.7" y="271.4">96</text>
<text x="190.4" y="271.4">104</text>
<text x="358.5" y="275">SIL-027-SBD-01-MET02</text>
</g>
<g font-size="3.3">
<text x="193.2" y="83.7" transform="rotate(-45 193.2 83.7)">⌀</text>
<text x="112" y="92" transform="rotate(45 112 92)">⌀</text>
<text x="170.2" y="100.8" transform="rotate(-45 170.2 100.8)">⌀</text>
<text x="111.5" y="107.5" transform="rotate(45 111.5 107.5)">⌀</text>
<text x="58.8" y="252.1" transform="rotate(-45 58.8 252.1)">⌀</text>
</g>
<g font-size="3.1">
<text x="312.7" y="246.8">Tolerancias para dimensiones lineales y angulares sin indicación individual</text>
<text x="312.7" y="250.4">de tolerancia, según ISO 2768-1:1989</text>
<text x="312.7" y="254">Zonas de rugosidad no especificada, Ra 3.2</text>
<text x="358.7" y="286.5">2</text>
<text x="377.7" y="285.6">A3</text>
<text x="397" y="285.9">3 /3</text>
</g>
<g font-size="2.4">
<text x="271.2" y="244.4">MATERIAL:</text>
<text x="271.3" y="252">ACABADO SUPERFICIAL:</text>
<text x="271.4" y="247.9">Steel, Mild</text>
<text x="271.2" y="259.7">SCALE:</text>
<text x="350.6" y="260.8">DRAWN: Carlos Ruiz Madrigal</text>
<text x="391.2" y="260.6">16/09/2015</text>
<text x="350.6" y="267">CHECKED: Antonio Garcia</text>
<text x="391.2" y="266.7">20/07/2016</text>
<text x="350.6" y="271.4">DWG NO:</text>
<text x="350.8" y="276.9">Id. Ref:</text>
<text x="350.8" y="282.8">REV</text>
<text x="371.2" y="282.9">SIZE</text>
<text x="390.9" y="282.9">SHEET</text>
</g>
</svg>
